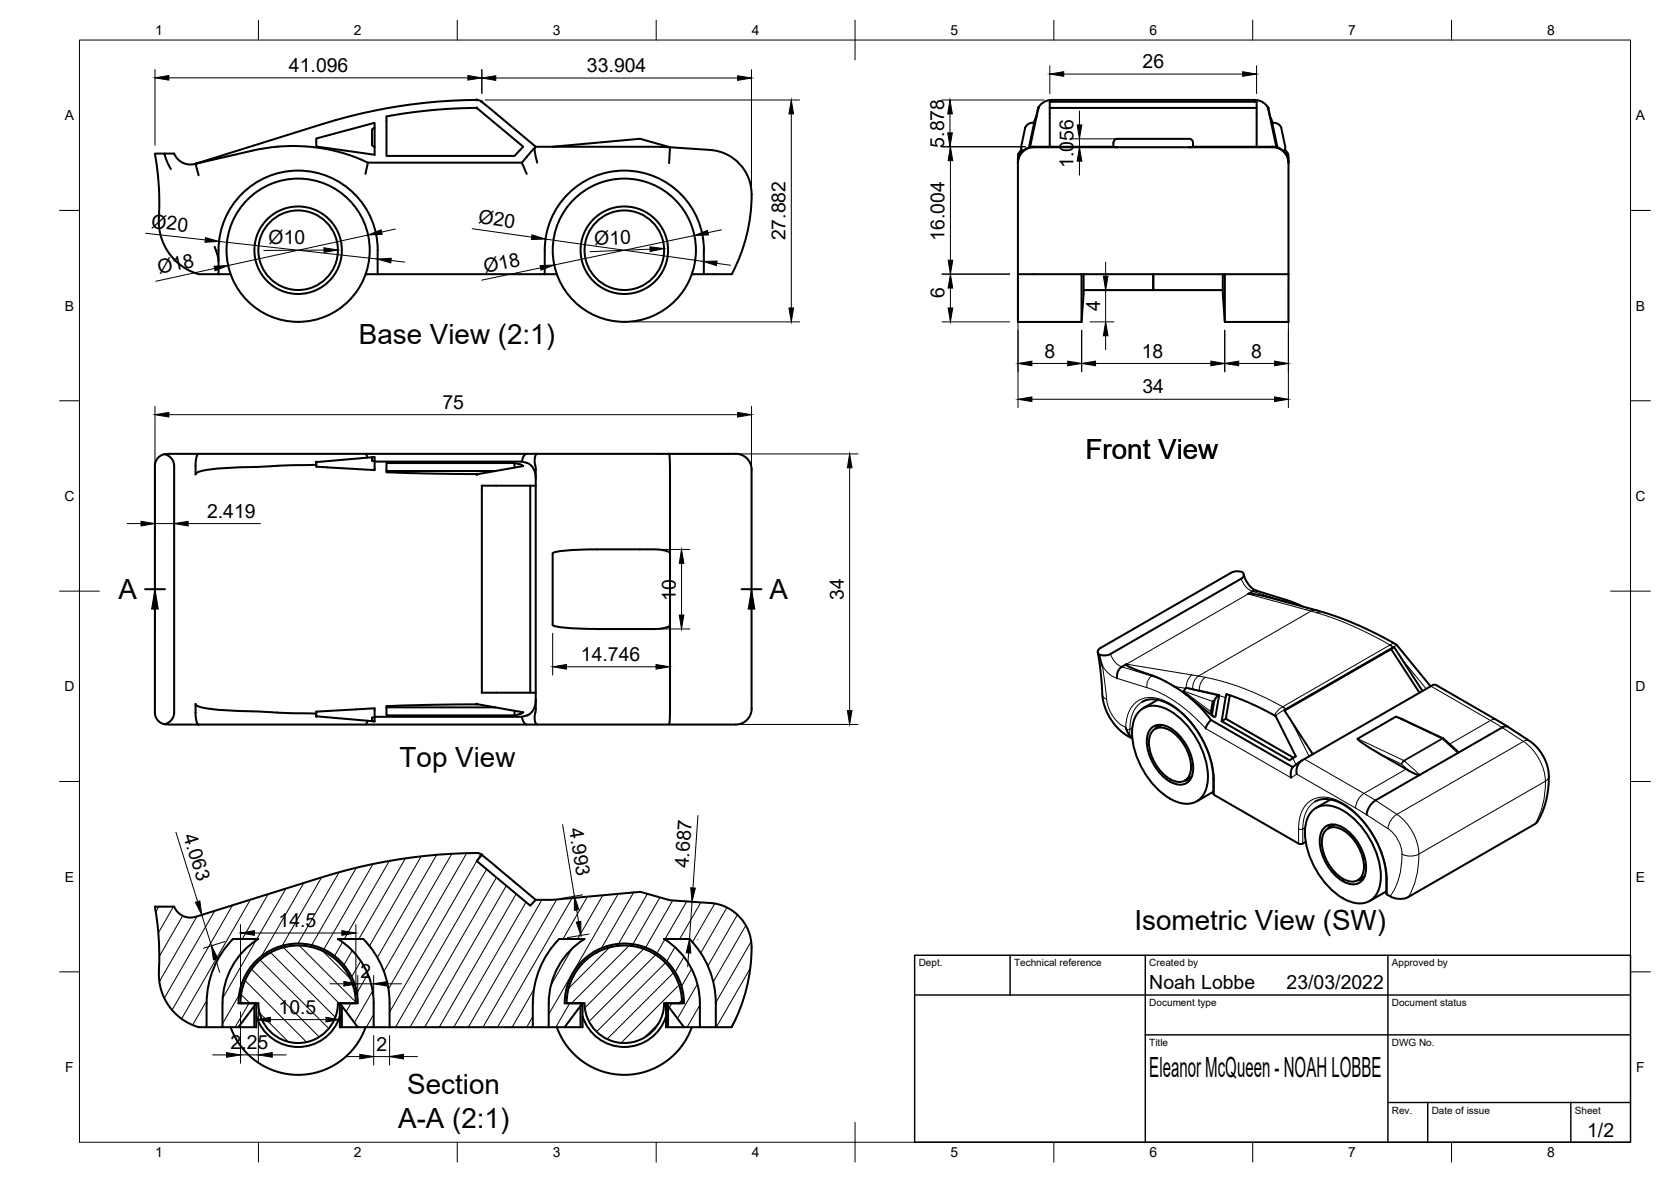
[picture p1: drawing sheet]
<svg xmlns="http://www.w3.org/2000/svg" width="420mm" height="297mm" viewBox="0 0 420 297" stroke-linecap="round" stroke-linejoin="round" font-family="sans-serif">
<!-- layer: Visible -->
<g fill="none" stroke="#000" stroke-width=".51">
<path d="M41.3 38.6h2.5a4.4 4.4 0 0 0 5.4 2.6l.7 2.9M63.4 37.9a44.3 44.3 0 0 1 29.1 3M94.2 32.1v6.8l-14.7-2.1v-2l14.7-3.9v.6a.68 .68 0 0 1-.4 .8l-.3 .3v3.9l.7 .4M97.2 29.3l10.3-1.5 6.3-.5 6.1-.2 11.7 9.8-2.2 2.3h-32.2zM121.1 25.6l13.6 11.3M121.2 25.6l-.6-.4a128.2 128.2 0 0 0-42.3 6.8l-29.1 9.2 14.2-3.3M132.5 39.4l-1.3 1.5M134.6 37l.1-.1 33.8 .1-.3 4M134.6 37l-.1 1.2 .6 2.7M134.6 37l-2.1 2.4M161.1 34.9l7.4 2.1 10.1 .7M161.2 34.9l-22.2 2"/>
<path d="M178.6 37.7a11.1 11.1 0 0 1 10.4 11.1M256.2 38.6l-.2 .4M256.9 37.5a5.9 5.9 0 0 0-1 4.3v27.1M257.8 32.1l-1 4.8 .3 1.2M259.9 36.9h20.1M260 36.9a4 4 0 0 0-4.1 4M260 30.9l-.4-.1a2.04 2.04 0 0 0-1.8 1.3M260.6 29.3l-.5 1.2-1.4 6.6M260.6 29.3l.5-2.2-2.2 9.9M261 27.1l.6-.8 .9-.6 1.9-.6h51.2l1.9 .6 .8 .6 .6 .8M263.9 25.6v11.3M263.9 27.1h52.1"/>
<path d="M264 25.6h52M280.3 35.2l.7-.3h18a.97 .97 0 0 1 1 1v1l-.9 .1-19.1-.1a2.1 2.1 0 0 1 .3-1.7zM281 37h-21.1a4 4 0 0 0-4 4M299 37h21a4 4 0 0 1 4 4M300 36.9h20M316 25.6v11.3M318.9 27.1l2.1 9.9M318.9 27.1l.4 2.2M319.3 29.3l.5 1.2 1.4 6.6M319.9 30.9a2.09 2.09 0 0 1 2.3 1.2M320 36.9a4 4 0 0 1 4 4M322.2 32.1l1 4.8-.4 1.2"/>
<path d="M323.1 37.5a5.6 5.6 0 0 1 .9 4.2v27.2M323.8 38.6l.1 .4M42.9 42.5l-1.3-3.1a.74 .74 0 0 0-1.1-.8h-1.6l1 7.7 .1 7.5a13.7 13.7 0 0 0 10.4 15.1h4.5v-4l-.9-2.9M92.5 40.9l-.6 2.8M92.5 40.9h38.7l1.2 2.8M189 48.8a40.6 40.6 0 0 1-5.1 20.1h-6.9v-6M54.9 62.9a20 20 0 0 1 20.1-20 20 20 0 0 1 20 20M54.9 68.9h3.1M54.9 62.9v2.7M91.9 68.9h3.1M95 62.9v6h42v-6M137 68.9h3"/>
<path d="M137 62.9a20 20 0 0 1 20-20 20 20 0 0 1 20 20M173.9 68.9h3.1M255.9 68.9v12h16l.6-7v-5M255.9 68.9h68.1M271.9 68.9v12M272.5 72.9h35M290 68.9v4M307.5 68.9v5l.5 7h16v-12M308 68.9v12M41.3 114.1l1.2 .5 .7 .7 .4 .7 .2 .9v62.3l-.2 .9-.4 .8-.7 .6-1.2 .5M49.9 114.1h134.1a4.3 4.3 0 0 1 5 3.9M79.5 116.8l-6.4 .1-9.3 .5a61.8 61.8 0 0 0-13.7 1.1l-.8 .5-.1 .2v-3.4l.3-1.2 .4-.5-8.7 .1-1.5 .9-.7 1.3-.1 62.8 .2 .8 .7 1.2 1.4 .8 8.7 .1-.4-.5-.3-1.2v-3.5a1.87 1.87 0 0 0 1.6 .9 135.1 135.1 0 0 0 14.9 1l7.4 .4 6.4 .1"/>
<path d="M91.9 114.1l.3 .2 .2 .7M94.1 114.9l-14.6 1.2v1.2l2.8 .1M94.2 115.9v-1h-.6l-.1 .9 .7 .1v2.2l-11.9-.6M94.2 116h37M97.2 116.4h32.2l1.5 .3 .7 .4-11.7 2.1-13.1-.2-9.6-.3zM97.2 118.4h27.4M129.4 116.4v1.1M132.5 114.1a1.81 1.81 0 0 0-1.3 1.9 3.3 3.3 0 0 1 2.3 .9 4.3 4.3 0 0 1 1.2 3.4M135.1 114.1l-.5 .4-.2 1.1 .3 2.4v56.1M168.2 114.1l.3 3v62l-.3 3M189 118.1v60M121.1 122.1h13.6"/>
<path d="M121.1 122l.1 .7M121.2 122.7v50.7M133.3 122.1v52M150 138.1h15.2l2.2 .3 .8 .3 .3 .4M150 138.1a42.1 42.1 0 0 0-10.9 .8l-.1 18.2M139 157.1l.1 .1a42.1 42.1 0 0 0 10.9 .9M168.5 157.1l-.3 .3-.8 .3-2.2 .4h-15.2M312.7 144.3l.5 1.3 .8 1.4 1 1 .9 .4M327.5 152.4l-3-1.3-8.6-2.7-.7 .1-1.4 .8a15.7 15.7 0 0 1 6 1l9.9 2.7a85.5 85.5 0 0 1 21.3 8.9l8.7 10.6M97.2 177.4l22.7-.5 11.7 2.1-.7 .4-1.5 .4h-32.2zM97.2 177.8h27.4M121.2 173.4l-.1 .7h13.6v1.7"/>
<path d="M129.4 178.6v1.2M132.5 179.8l-1.3 .3a2.15 2.15 0 0 0 1.3 2M134.7 175.8v2.5l-.3 2.3 .2 1 .5 .5M134.7 175.8a4 4 0 0 1-1.9 3.9l-.3 .1M189 178.1a4.5 4.5 0 0 1-5.5 4h-133.6M276 163.9l.8 5.4 .4 6.1 .8 2.9 1 2 1.8 2.4 2 1.8 1.9 1M276.4 164.5l.8 2.9M276.4 163l33.2-19.1 .9-.3h1.1a.96 .96 0 0 1 1.1 .7 .96 .96 0 0 1-.6 1.1l-32.9 19-1.2 .3h-.8a.92 .92 0 0 1-1.1-.5 .92 .92 0 0 1 .3-1.2zM280.9 170.5l.1-1.4 .4-.9 .6-.6 1.2-.6a28.3 28.3 0 0 0 7.2 3l4.3 2.2 3.7 2.5M286.4 178.9a5.5 5.5 0 0 1 6.6-.9 20.3 20.3 0 0 1 10.7 18.5 5.4 5.4 0 0 1-6.1 5.4 14.8 14.8 0 0 1-9.4-7.1 18 18 0 0 1-3.3-13.2l.4-1zM287.2 176.4l1.2-.5 1.6-.2 1.7 .3 1.5 .6 1.4 .7 2.1 1.5 1.7 1.7 1.8 2 2.6 4.3 1.6 4.4 .7 3.9v4.4M291.1 175.9l-3.7 2.1"/>
<path d="M299.1 175.2l2.8 2.7 2.6 3M299.9 173.2l-.8-.2a.96 .96 0 0 0-1 .1 .96 .96 0 0 0-.4 1l7.3 5.9M299.9 173.2l6.6 1.5-.9 5.4a.63 .63 0 0 1-.8-.7l.5-3.3M305.3 176.1l-.4 .2-.4 2.6 .3 .5M306.5 174.7l-.8 .6-.4 .8M308.4 174.4l5.3 2 7 3.5 5.1 10.2-1.5 1-17.1-9.9zM309.2 174.7l-1 5.9 17 9.8M349.8 163.1l7.1 11M350.1 162.8l-27.2 15.7 1.9 2.9M350.2 162.8l.3-.2-.7 .5-26.8 15.5M350.5 162.6l7.2 11.1M92.4 181.1l-.2 .7-.3 .3"/>
<path d="M94.2 180.3v-2.3l-14.7 .8v.2v1l14.6 1.3M94.2 180.3l-.7 .1v.8l.7 .1M94.2 180.3v1M94.2 180.1h37M283 182.7l.7 1.6 1 1.2M289.5 183a3.7 3.7 0 0 1 4.7-.1 12.5 12.5 0 0 1 5.7 11.2 3.3 3.3 0 0 1-4.8 2.8 12.3 12.3 0 0 1-6.7-11.6l.2-.9zM289.9 183.6a3.4 3.4 0 0 1 4.3-.1 11.4 11.4 0 0 1 5.2 10.2 2.97 2.97 0 0 1-4.3 2.5 11.2 11.2 0 0 1-6.1-10.5l.2-.9zM291.1 182.2l-.6 .9M292 182.3l-1.6 .9M292.2 182.2l-.2 .1M298 196.1h1.1M299.7 195.2l-1.8 1"/>
<path d="M304.5 180.9l-1 1.2-.4 1M304.5 180.9l20.5 11.9M305.1 199l-4.2 2.4M305.1 199.4l.2 .4 21.5 12.3a1.68 1.68 0 0 0 1.5-.5M308.2 180.6l-1 .6M324.8 181.4l5.3 8.1-2.1 1.3a3.3 3.3 0 0 0-1.9 3.7M327.3 191.2l-.8 .5a3.2 3.2 0 0 0-1.8 3.8M366.5 189.2l.1-.2-.3-.4-3.4-3-11.8-5.5-9.7 5.5a18.8 18.8 0 0 0 5.3 3.7l7.8 4.5 1.6 .8 .9 .1M379.2 182.7l-18-10.5-.7-.1-30.4 17.4M379.2 182.7l5.9 3.8 2.1 2.2 1 1.7 .7 1.5 .4 1.6 .1 1.6a19 19 0 0 1-3.3 11.9l-32.1 18.5-1 .3-1.4 .1-1.6-.4-1.4-.8-.1-5.5-.7-3.5-1.3-3.3-.8-1.8-2.9-4.1-1.6-1.7-1.9-1.7-3.2-1.7-1.6-.5-1.7-.1-1.2 .2-.9 .4M379.2 182.7a1.42 1.42 0 0 0-1.5 .1l-31.9 18.4-1.5 1.6-.7 2M121.2 214.8l-.6-.3a127.4 127.4 0 0 0-39.4 5.9l-32 10a4.4 4.4 0 0 1-5.4-2.6"/>
<path d="M329.8 203.9a5.5 5.5 0 0 1 6.7-.8 20.3 20.3 0 0 1 10.6 18.4 5.4 5.4 0 0 1-6 5.5 14.8 14.8 0 0 1-9.4-7.1 18 18 0 0 1-3.3-13.2l.4-1.1zM333 208a3.7 3.7 0 0 1 4.7 0 12.5 12.5 0 0 1 5.7 11.1 3.3 3.3 0 0 1-4.8 2.8 12.3 12.3 0 0 1-6.7-11.6l.2-.9zM333.4 208.6a3.4 3.4 0 0 1 4.3 0 11.4 11.4 0 0 1 5.2 10.1 2.97 2.97 0 0 1-4.4 2.6 11.2 11.2 0 0 1-6.1-10.6l.2-.8zM334.6 200.9l-3.7 2.1M334.6 207.2l-.6 1M335.6 207.2l-1.7 1M43.8 227.8h-4.9l.7 4.7 .4 4.6-.1 7M160.8 224.1l-21.8 2h-4.3l-1.4 1.5-13.4-11.2 1.3-1.6 13.5 11.3M160.8 224.1l.4 .1M161.1 224.2l7.4 2 10.1 .7a11.3 11.3 0 0 1 10.4 12.6 43.1 43.1 0 0 1-5 18.6h-4a44.3 44.3 0 0 0-.4-10.1 23 23 0 0 0-6.2-12M173.3 236h-6.3a19 19 0 0 1 9 16.1M341.5 221.2h1.1"/>
<path d="M343.1 220.2l-1.7 1M348.6 224l-4.2 2.4M40 244.1a13.8 13.8 0 0 0 10 14h1.9v-6M51.9 258.1h4M63.9 252.8v5.3h-4M64.5 252.1v6h-.6M64.5 255.4a11 11 0 0 0 10.5 7.7 11 11 0 0 0 10.5-7.7M64.7 241.9a14.5 14.5 0 0 1 15.8-3.2 14.5 14.5 0 0 1 9 13.4h-4.5a10 10 0 0 1-10 10 10 10 0 0 1-10-10h-4.5a14.5 14.5 0 0 1 4.2-10.2zM85.4 252.1v6h4.6M86 252.8v5.3M91.9 258.1a18 18 0 0 1-16.9 12 18 18 0 0 1-17-12M94 252v6.1h-4l-4.6-6h4.6a15 15 0 0 0-15.1-15 15 15 0 0 0-15 15h4.6l-4.6 6h-4a37.3 37.3 0 0 1 .5-10.1 18.9 18.9 0 0 1 8.6-12h-6.4a23 23 0 0 0-6.6 16.1"/>
<path d="M94 258.1h4M98 252a23 23 0 0 0-6.7-16h-6.3a19 19 0 0 1 9 16M98 252v6.1h36a45.4 45.4 0 0 1 .4-10.1 23 23 0 0 1 6.2-12h6.4a19 19 0 0 0-9 16.1v6h4l4.5-6h-4.5M134 258.1h4M146 252.8v5.3M146.5 252.1v6h-4.5M146.5 255.4a11 11 0 0 0 10.5 7.7 11 11 0 0 0 10.5-7.7M146.7 241.9a14.5 14.5 0 0 1 15.8-3.2 14.5 14.5 0 0 1 9 13.4h-4.5a10 10 0 0 1-10 10 10 10 0 0 1-10-10h-4.5a14.5 14.5 0 0 1 4.2-10.2zM167.5 252.1v6h4.5M168 252.8v5.3M174 258.1a18 18 0 0 1-17 12 18 18 0 0 1-17-12M176 252.1v6h-4l-4.5-6h4.5a15 15 0 0 0-15-15 15 15 0 0 0-15 15"/>
<path d="M176 258.1h4"/>
<circle cx="75" cy="62.9" r="11"/>
<circle cx="75" cy="62.9" r="10"/>
<circle cx="75" cy="62.9" r="18"/>
<circle cx="157" cy="62.9" r="11"/>
<circle cx="157" cy="62.9" r="10"/>
<circle cx="157" cy="62.9" r="18"/>
</g>
<g fill="#000" stroke="#000" stroke-width=".25">
<circle cx="119.9" cy="25.1" r=".24"/>
<circle cx="119.9" cy="27.1" r=".24"/>
<circle cx="121.2" cy="25.6" r=".24"/>
<circle cx="261.1" cy="27.1" r=".24"/>
<circle cx="318.8" cy="27.1" r=".24"/>
<circle cx="79.5" cy="116.2" r=".24"/>
<circle cx="119.9" cy="119.2" r=".24"/>
<circle cx="79.5" cy="180" r=".24"/>
<circle cx="119.9" cy="176.9" r=".24"/>
<circle cx="320.7" cy="179.9" r=".24"/>
<circle cx="121.2" cy="214.8" r=".24"/>
</g>
<!-- layer: Visible Narrow -->
<g fill="none" stroke="#000" stroke-width=".25">
<path d="M312.1 145.4l1 1.8a3.6 3.6 0 0 0 1.9 1.4M315 148.6l7.5 2.3M322.5 150.9l-.2 .1M322.5 150.9l1.5 .6M323.5 150.8l-1 .1M328.3 153.2l1.4 .4 .7-.3 .7 .1M328.3 153.2l-14.5-3.9-30.6 17.6 16.5 2.7M329.7 153h-.7l-.7 .2M332.6 153.8h-.7l-.7 .2M278.3 175.8l.4 2 1.2 2.3 1.5 1.7 1.6 .9a7.7 7.7 0 0 1 3.6-6.8 7.9 7.9 0 0 1 7.8 1 24.7 24.7 0 0 1 10.9 19.2M279.2 164.3l1 1.9a3.6 3.6 0 0 0 1.9 1.4l7.5 2.3 .2-.1M287.2 176.4a7.4 7.4 0 0 0-3.1 6.8"/>
<path d="M288.4 172.8l-8-2.5-1.7-1.1-1.5-1.8 1.1 8.4a1.64 1.64 0 0 1-1.1-1.4M288.4 172.8a34.2 34.2 0 0 1 14.7 10.3l21.5 12.4 1.5-1 16.1 9.4 6.8 4.3M289.6 169.9l3.4 1.3M289.6 169.9a2.97 2.97 0 0 0-1.2 2.9M295.3 172.5l2.8 .5M297.7 173.7l6.8 5.2M297.7 173.7l7.2 2.6M298.2 172.9l8.1 1.9M299.7 169.6l1.6 .3M299.7 169.6a3.7 3.7 0 0 0-1.4 3.3M301.3 169.9l1.7 .3M301.3 169.9a3.7 3.7 0 0 0-1.4 3.3"/>
<path d="M303 170.2a66 66 0 0 1 19.5 7.4M303.1 170.2l-1.1 1.1-.3 1.1-.1 1.2 2.3 .5M306.5 174.8l1.7 .5M322.5 177.6l-1.2 .9-.9 1.3M322.5 177.6l.6 .7M322.6 177.6h-.1M322.6 177.6l.7 .7M349.5 162.1l-26.9 15.5M349.5 162.1l.6 .7M349.5 162.1a86.6 86.6 0 0 0-19.9-8.5l-28.3 16.3M349.5 162.1h.1M349.5 162.1l.8 .6"/>
<path d="M350.8 161.8l-.4-.1-.9 .4M351.3 162.2l-.8 .3-28.2 16.3-1.6 1.1M352.4 165.5l6.2 7.6M359.8 172.4l15 8.7M284.1 183.3v1.6M284.1 183.2l-.9 .1M284.7 182.9l-.6 .4M305.1 195.8l.2 .3v3.7M324.8 181.4l4.4 8.7M325.1 190.5l.8 1.6M328 190.8l15 8.6M341.4 185.6l11.5 5.5"/>
<path d="M343 199.4l8.2 5.2M343 199.4l-1.3 1.3-.6 1.1-.2 1.2M346.7 189.3l5.7 2.7M350.9 180.1l11.6 5.5-9.6 5.5M352.4 192l1.9 1.7M352.9 191.1l-.3 .4-.1 .5M352.9 191.1l.2 .1M353.1 191.2l3.9 3.5M353.1 191.2l-.6 .8M353.6 193.3l-10.6 6.1M362.9 185.5l-.4 .1 .5 .1M366.5 189.2l-3.8-3.5-9.6 5.5"/>
<path d="M374.8 181.1l8.3 5.2M374.8 181.1l-10.3 5.9M376.3 180.9a1.49 1.49 0 0 0-1.5 .2M383.1 186.3l-31.9 18.3M383.1 186.3a13.5 13.5 0 0 1 5.1 14.4l-1 3.9-1.3 2.5M384.6 186.2a1.45 1.45 0 0 0-1.5 .1M389.4 195.1a1.49 1.49 0 0 1-.8 1.2l-31.9 18.3M326.5 208.3a8.1 8.1 0 0 1 3.3-7.2 7.6 7.6 0 0 1 7.9 .7 24.6 24.6 0 0 1 11.1 19.3M326.5 208.3v3.7M326.5 208.3l.6 .1 .5-.1M327.6 208.3v3.7M328.2 208l-.6 .3"/>
<path d="M330.7 201.4a7.4 7.4 0 0 0-3.1 6.9M351.2 204.6l-.9 .8-.8 1.1-.5 1.7a8.6 8.6 0 0 1 3.4 8.7 16.4 16.4 0 0 1-2.9 8.3M351.3 204.7a13.1 13.1 0 0 1 5.5 9.9M352.5 214.6l1.2 .5h1.3l1.8-.5M356.8 214.6a20.6 20.6 0 0 1-2.7 10.8M348.6 220.8l.2 .3M348.8 221.1v3.7"/>
</g>
<g fill="#000" stroke="#000" stroke-width=".25">
<circle cx="323.2" cy="178.3" r=".11"/>
<circle cx="350.1" cy="162.8" r=".11"/>
</g>
<!-- layer: Border -->
<g fill="none" stroke="#000" stroke-width=".25">
<path d="M20 10.1h390v276.9h-390zM65 5.1v5M115 5.1v5M165 5.1v5M215 5.1v10M265 5.1v5M315 5.1v5M365 5.1v5M15 52.9h5M410 52.9h5M15 100.7h5M410 100.7h5"/>
<path d="M15 148.6h10M405 148.6h10M15 196.4h5M410 196.4h5M15 244.2h5M410 244.2h5M65 287v5M115 287v5M165 287v5M215 282.1v9.9M265 287v5M315 287v5"/>
<path d="M365 287v5"/>
</g>
<!-- layer: TitleBlock -->
<path d="M230 240.1h180v46.9h-180zM230 250h180M254 240.1v9.9M288 240.1v46.9M349 240.1v46.9M288 260.1h122M349 277.1h61M359 277.1v9.9M395 277.1v9.9" fill="none" stroke="#000" stroke-width=".36"/>
<!-- layer: Dimensions -->
<g fill="none" stroke="#000" stroke-width=".25">
<path d="M39 17.5v19M42.5 19.6h75.1M121.2 17.5v6M124.7 19.6h60.8M189 17.5v29.2M264 16.5v7M267.5 18.6h45M316 16.5v7M122 25.1h79.1M199 28.6v48.8M236.8 25.1h25.7M236.8 36.9h21.1"/>
<path d="M238.9 28.6v4.8M269.3 34.9h27.6M269.3 37h27.6M271.4 27.9v3.5M271.4 34.9v2.1M36.6 58.6l15 1.7M92.5 59.1l-35.1 7.6M99.4 57.6l-3.4 .7M118.7 57.5l15 2.1M174.6 59.2l-35.3 7.4M181.4 57.7l-3.4 .8M239 40.4v25"/>
<path d="M271.4 40.5v3.5M54 67.5l-14.8 3.2M55.1 60.7l39.7 4.4M81.5 62.9h-15.1M98.3 65.5l3.5 .4M135.9 67.3l-14.8 3.1M137.2 60.1l39.6 5.6M163.4 62.6l-15 .7M180.2 66.2l3.5 .5M236.9 68.9h17M239 72.4v5M256 71v31.4"/>
<path d="M274.6 72.9h5.5M278 65.9v3.5M278 72.9v8M324 71v31.4M159.1 80.9h42M236.9 80.9h17M259.5 91.3h9M272 83v10.4M274.1 80.9h6M275.5 91.3h29M278 84.4v3.5M308 83v10.4"/>
<path d="M311.5 91.3h9M39 102.1v74.9M42.5 104.2h143M43.8 119.2v14.5M165.1 114.1h50.7M189 102.1v73.9M213.6 117.6v61M259.5 100.3h61M32 131.6h3.5M39 131.6h4.8M47.3 131.6h18.2M163 138.1h10.5"/>
<path d="M139 159.2v10.5M163 158.1h10.5M168.4 159.2v10.5M171.4 141.6v13M142.5 167.6h22.5M165.1 182.1h50.7M44.2 209.2l5.5 17.4M141.5 207.2l2.9 18M175.5 204.9l-1.3 18.2M50.7 229.9l2.5 7.8M56.6 236.6l-5.4 1.7M60.5 232.4v17.6"/>
<path d="M64 234.5h22M89.5 232.4v17.6M145 228.7l.5 2.9M146.5 224.9l-5.5 .9M148.1 234.7l-5.4 .9M171.9 226.5h.1M173.1 239.5l-.2 3.5M174 226.6l-.6 9.4M175.4 236.1h.1M54.2 241l1 3.4M60.5 254.2v13M64.5 254.2v4.1"/>
<path d="M65 254.2v13M68 256.2h14M83 247.2h3.5M85.5 254.2v4.1M90 245.1v4.9M90 247.2h4M94 245.1v4.8M97.5 247.2h3.5M53.5 265.1h3.5M60.5 265.1h4.5M68.5 265.1h3.5M87 265.5h3.5"/>
<path d="M94 260.2v7.4M94 265.5h4M98 260.2v7.4M101.5 265.5h3.5"/>
</g>
<g fill="#000" stroke="#000" stroke-width=".25">
<path d="M39 19.6l3.5-.6v1.1zM117.6 19l3.6 .6-3.6 .5zM121.2 19.6l3.5-.6v1.2zM185.5 19l3.5 .6-3.5 .6zM264 18.6l3.5-.6v1.2zM312.5 18l3.5 .6-3.5 .6zM199 25.1l.5 3.5h-1.1zM238.3 33.4h1.2l-.6 3.5zM238.9 25.1l.6 3.5h-1.2zM270.8 31.4h1.2l-.6 3.5zM51.7 59.7l3.4 1-3.6 .2zM92.5 59.1l3.3-1.4 .3 1.2z"/>
<path d="M133.8 59l3.4 1.1-3.6 .1zM174.6 59.2l3.3-1.3 .2 1.1zM239 36.9l.6 3.5h-1.2zM271.4 37l.6 3.5h-1.2zM53.8 66.9l3.6-.2-3.3 1.3zM81.4 62.3l3.6 .5-3.5 .6zM94.8 65.1l3.6-.2-.1 1.2zM135.8 66.7l3.5-.1-3.3 1.3zM163.4 62l3.6 .5-3.5 .7zM176.8 65.7l3.5-.1-.2 1.1zM198.4 77.4h1.1l-.5 3.5zM239 68.9l.6 3.5h-1.2z"/>
<path d="M238.4 77.4h1.2l-.6 3.5zM238.4 65.4h1.2l-.6 3.5zM277.4 69.4h1.2l-.6 3.5zM256 100.3l3.5-.6v1.2zM256 91.3l3.5-.6v1.2zM268.5 90.7l3.5 .6-3.5 .6zM272 91.3l3.5-.6v1.2zM278 80.9l.6 3.5h-1.2zM304.5 90.7l3.5 .6-3.5 .6zM308 91.3l3.5-.6v1.2zM320.5 99.7l3.5 .6-3.5 .6zM320.5 90.7l3.5 .6-3.5 .6z"/>
<path d="M39 104.2l3.5-.6v1.2zM185.5 103.6l3.5 .6-3.5 .6zM213.6 114.1l.6 3.5h-1.1zM35.5 131l3.5 .6-3.5 .6zM43.8 131.6l3.5-.6v1.2zM171.4 138.1l.6 3.5h-1.2zM170.8 154.6h1.2l-.6 3.5zM139 167.6l3.5-.6v1.2zM165 167l3.4 .6-3.4 .6zM213.1 178.6h1.1l-.6 3.5zM49.1 226.7l1.1-.3 .5 3.5zM60.5 234.5l3.5-.6v1.1z"/>
<path d="M86 233.9l3.5 .6-3.5 .5zM144.4 225.2l1.2 3.4-1.2 .2zM144.9 231.7l1.1-.2v3.6zM173.4 236l.3 3.5-1.1-.1zM173.7 223.1l1.1 .1-.8 3.4zM53.2 237.7l1.6 3.1-1.1 .4zM64.5 256.2l3.5-.5v1.1zM82 255.7l3.5 .5-3.5 .6zM86.5 246.6l3.5 .6-3.5 .6zM94 247.2l3.5-.6v1.2zM57 264.5l3.5 .6-3.5 .6zM65 265.1l3.5-.6v1.2z"/>
<path d="M90.5 265l3.5 .5-3.5 .6zM98 265.5l3.5-.5v1.1z"/>
</g>
<!-- layer: Hatching -->
<g fill="none" stroke="#000" stroke-width=".25">
<path d="M85.3 219.2l-10.4 17.9M89.6 218.1l-11.2 19.4M93.8 217.1l-12.4 21.5M97.9 216.4l-11.3 19.6M101.9 215.7l-11.7 20.3M105.9 215.2l-13 22.5M109.8 214.8l-14.9 25.8M113.6 214.6l-17.1 29.5M117.3 214.4l-19.6 34.1M119.9 216.4l-21.9 37.9M120.9 214.6l-1 1.7M122.4 218.4l-23 39.7"/>
<path d="M39.9 227.8l-.7 1.4M43.6 227.8l-3.8 6.6M45.9 230.2l-5.8 10.1M49.5 230.3l-9.4 16.4M54 228.9l-12.7 22M58.5 227.5l-15.2 26.3M62.9 226.1l-17.2 29.9M64.3 236.4l-8.3 14.4M67.4 224.7l-6.5 11.3M68.1 239.4l16.2 16.3M71.3 238.1l14 14M71.9 223.3l-7.3 12.7"/>
<path d="M75.3 237.6l14.2 14.2M76.4 221.9l-10.7 18.4M80.8 220.5l-9.9 17.2M81.2 239l6.9 6.9M86.1 236.8l-2 3.4M88.6 238.9l-2.1 3.6M124.8 220.5l-21.7 37.6M127.3 222.6l-20.5 35.5M129.8 224.6l-19.4 33.5M132.3 226.7l-18.2 31.4M136.2 226.1l-18.4 32M140 226l-18.6 32.1"/>
<path d="M143.8 238.4l-5.3 9.2M143.8 225.7l-18.7 32.4M147.7 225.3l-6.1 10.7M151.6 225l-6.4 11M153.2 238.1l-10.2 10.3M155.4 224.6l-17.4 30.3M158.1 237.7l-14.4 14.4M159.3 224.3l-8.1 14M161.8 238.5l-14.8 14.8M162.8 224.6l-7.3 12.6M164.8 240l-16.7 16.7M165.9 225.5l-6.8 11.8"/>
<path d="M167.2 236.1l-2 3.5M169.1 226.3l-6.8 11.8M169.7 238l-2.1 3.6M172.7 226.5l-5.5 9.5M176.2 226.8l-5.3 9.2M179.7 227.1l-5.6 9.7M182.8 228.1l-6.6 11.4M185.4 229.9l-7.4 12.9M187.5 232.6l-8.2 14.2M188.9 236.6l-8.9 15.4M52 251.5l-3.6 6.1M52 257.8l-.2 .3"/>
<path d="M60.1 250.1l-4.1 7.1M60.6 249.9l2.2 2.2M61.6 246.4l15.5 15.5M62.6 252.1l-3.5 6M63.3 243.6l17 17M65.3 254.6l7.2 7.2M65.4 241.2l17.3 17.3M88.2 252.1l-1.2 2.1M90.7 241.5l-2.3 4M92.5 244.8l-2.8 4.7M93.7 249l-4.6 8M94 254.9l-1.9 3.2"/>
<path d="M134 255.5l-1.6 2.6M134.2 248.7l-5.4 9.4M143.2 252.1l-3.4 6M165.6 257.1l-3.6 3.7M167.3 242l-17.3 17.3M168.9 252.1l-.6 1.1M169.3 244.5l-16.7 16.6M170.7 247.6l-14.5 14.5M171.4 251.3l-.8 .8M172 240.5l-2.2 3.8M173.9 243.5l-2.6 4.4M175.3 247.3l-5 8.7"/>
<path d="M176 252.6l-3.2 5.5M185.1 255.8l-1.3 2.3M188.6 243.4l-8.5 14.7"/>
</g>
<!-- layer: Annotations -->
<path d="M36.5 148.1h5M186.5 148.1h5" fill="none" stroke="#000" stroke-width=".51"/>
<path d="M39 153.1v5M189 153.1v5" fill="none" stroke="#000" stroke-width=".25"/>
<path d="M39 148.1l.8 5h-1.7zM189 148.1l.8 5h-1.7z" fill="#000" stroke="#000" stroke-width=".25"/>
<g font-size="7">
<text x="90.2" y="86.5">Base View (2:1)</text>
<text x="273" y="115.3">Front View</text>
<text x="29.8" y="150.6">A</text>
<text x="193.5" y="150.6">A</text>
<text x="100.5" y="192.7">Top View</text>
<text x="285.3" y="233.7">Isometric View (SW)</text>
<text x="102.4" y="274.9">Section</text>
<text x="289" y="270.6">Eleanor McQueen - NOAH LOBBE</text>
<text x="100.1" y="283.3">A-A (2:1)</text>
</g>
<g font-size="4.9">
<text x="287.3" y="17.2">26</text>
<text x="72.7" y="18.1">41.096</text>
<text x="147.6" y="18.1">33.904</text>
<text x="237.4" y="37.1" transform="rotate(-90 237.4 37.1)">5.878</text>
<text x="270" y="42.2" transform="rotate(-90 270 42.2)">1.056</text>
<text x="38" y="57.2" transform="rotate(6 38 57.2)">Ø20</text>
<text x="120.1" y="56.1" transform="rotate(8 120.1 56.1)">Ø20</text>
<text x="67.5" y="61.4">Ø10</text>
<text x="149.5" y="61.6" transform="rotate(-2 149.5 61.6)">Ø10</text>
<text x="197.5" y="60.4" transform="rotate(-90 197.5 60.4)">27.882</text>
<text x="237.5" y="60.5" transform="rotate(-90 237.5 60.5)">16.004</text>
<text x="40" y="68.9" transform="rotate(-12 40 68.9)">Ø18</text>
<text x="122" y="68.7" transform="rotate(-12 122 68.7)">Ø18</text>
<text x="237.5" y="75" transform="rotate(-90 237.5 75)">6</text>
<text x="276.6" y="78.2" transform="rotate(-90 276.6 78.2)">4</text>
<text x="262.6" y="89.9">8</text>
<text x="287.1" y="89.9">18</text>
<text x="314.6" y="89.9">8</text>
<text x="287.3" y="98.9">34</text>
<text x="111.2" y="102.8">75</text>
<text x="52" y="130.1">2.419</text>
<text x="169.9" y="150.9" transform="rotate(-90 169.9 150.9)">10</text>
<text x="212.2" y="150.8" transform="rotate(-90 212.2 150.8)">34</text>
<text x="146.1" y="166.1">14.746</text>
<text x="143.1" y="208.3" transform="rotate(81 143.1 208.3)">4.993</text>
<text x="46" y="210" transform="rotate(73 46 210)">4.063</text>
<text x="173.1" y="218.2" transform="rotate(-86 173.1 218.2)">4.687</text>
<text x="70" y="233">14.5</text>
<text x="90.7" y="245.8">2</text>
<text x="289" y="248.5">Noah Lobbe</text>
<text x="323.5" y="248.5">23/03/2022</text>
<text x="70" y="254.8">10.5</text>
<text x="58" y="263.6">2.25</text>
<text x="94.7" y="264.1">2</text>
<text x="399.1" y="285.7">1/2</text>
</g>
<g font-size="3.5">
<text x="39" y="8.8">1</text>
<text x="89" y="8.8">2</text>
<text x="139" y="8.8">3</text>
<text x="189" y="8.8">4</text>
<text x="239" y="8.8">5</text>
<text x="289" y="8.8">6</text>
<text x="339" y="8.8">7</text>
<text x="389" y="8.8">8</text>
<text x="16.3" y="30.2">A</text>
<text x="411.3" y="30.2">A</text>
<text x="16.3" y="78">B</text>
<text x="411.3" y="78">B</text>
<text x="16.2" y="125.9">C</text>
<text x="411.2" y="125.9">C</text>
<text x="16.2" y="173.7">D</text>
<text x="411.2" y="173.7">D</text>
<text x="16.3" y="221.6">E</text>
<text x="411.3" y="221.6">E</text>
<text x="16.4" y="269.4">F</text>
<text x="411.4" y="269.4">F</text>
<text x="39" y="290.8">1</text>
<text x="89" y="290.8">2</text>
<text x="139" y="290.8">3</text>
<text x="189" y="290.8">4</text>
<text x="239" y="290.8">5</text>
<text x="289" y="290.8">6</text>
<text x="339" y="290.8">7</text>
<text x="389" y="290.8">8</text>
</g>
<g font-size="2.5">
<text x="231" y="242.9">Dept.</text>
<text x="255" y="242.9">Technical reference</text>
<text x="289" y="242.9">Created by</text>
<text x="350" y="242.9">Approved by</text>
<text x="289" y="252.8">Document type</text>
<text x="350" y="252.8">Document status</text>
<text x="289" y="262.9">Title</text>
<text x="350" y="262.9">DWG No.</text>
<text x="350" y="279.9">Rev.</text>
<text x="360" y="279.9">Date of issue</text>
<text x="396" y="279.9">Sheet</text>
</g>
</svg>
